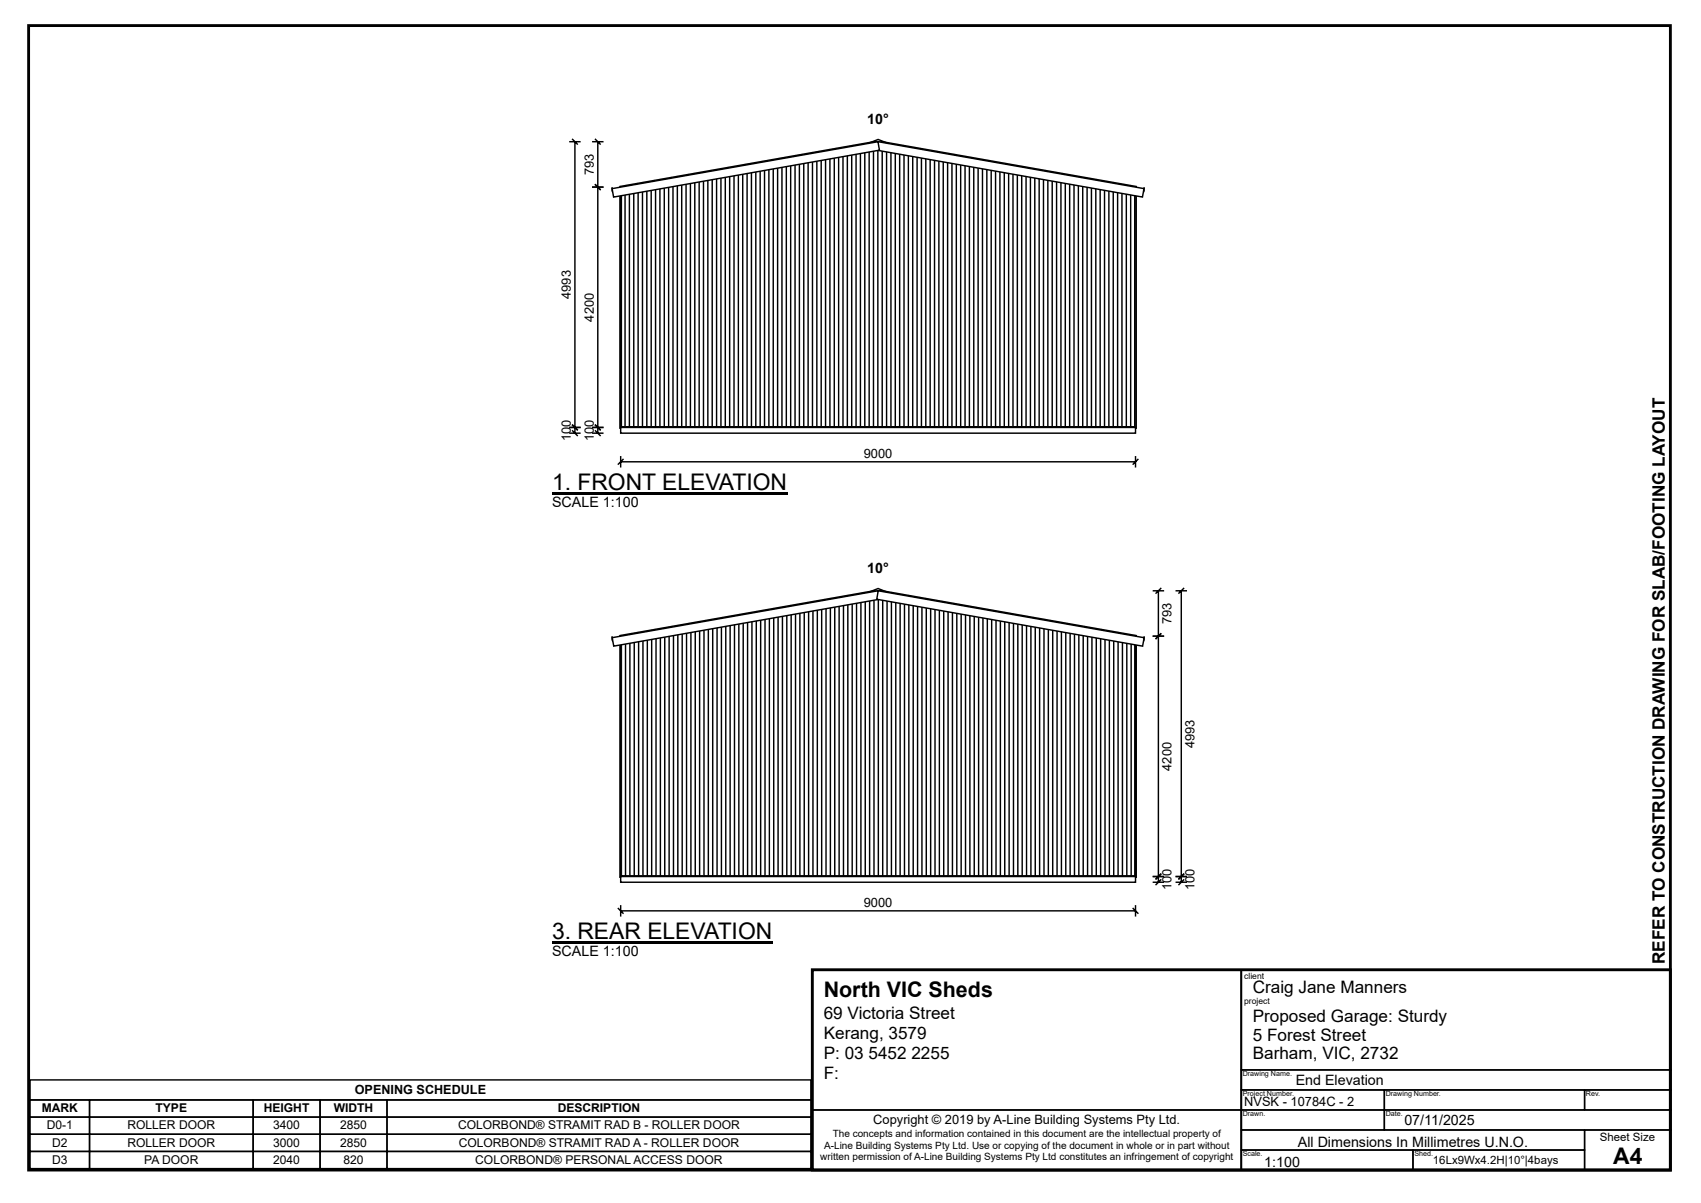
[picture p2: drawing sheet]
<svg xmlns="http://www.w3.org/2000/svg" width="297mm" height="210mm" viewBox="0 0 297 210" stroke-linecap="round" stroke-linejoin="round" font-family="sans-serif">
<path d="M5 4.5h287v200h-287zM142 169.5h150v35h-150z" fill="none" stroke="#000" stroke-width=".5"/>
<g fill="none" stroke="#000" stroke-width=".25">
<path d="M142 169.5h75v35h-75zM142 169.5h75v24.5h-75zM217 169.5h75v35h-75zM217 169.5h75v17.5h-75zM142 194h75v10.5h-75zM217 187h75v3.5h-75zM217 190.5h25v3.5h-25zM217 194h25v3.5h-25zM217 197.5h60v3.5h-60zM242 190.5h35v3.5h-35zM242 194h50v3.5h-50zM277 190.5h15v3.5h-15z"/>
<path d="M277 197.5h15v7h-15zM217 201h30v3.5h-30zM247 201h30v3.5h-30z"/>
</g>
<path d="M108.5 32.7l45-7.9 45 7.9v42h-90z" fill="#bdbfba"/>
<path d="M108.5 32.7l45-7.9 45 7.9v42h-90z" fill="none" stroke="#e6e6e6" stroke-width=".5"/>
<path d="M109.3 32.7h1.5v42h-1.5z" fill="#fff"/>
<path d="M109.3 32.7h1.5v42h-1.5zM109.3 32.7v42zM109.3 32.7h1.5zM110.8 32.7v42zM109.3 74.7h1.5z" fill="none" stroke="#e6e6e6" stroke-width=".25"/>
<path d="M109.3 32.7h1.5v42h-1.5z" fill="#fff"/>
<path d="M109.3 32.7h1.5v42h-1.5z" fill="none" stroke="#e6e6e6" stroke-width=".25"/>
<path d="M196.2 32.7h1.5v42h-1.5z" fill="#fff"/>
<path d="M196.2 32.7h1.5v42h-1.5zM196.2 32.7v42zM196.2 32.7h1.5zM197.7 32.7v42zM196.2 74.7h1.5z" fill="none" stroke="#e6e6e6" stroke-width=".25"/>
<path d="M196.2 32.7h1.5v42h-1.5z" fill="#fff"/>
<path d="M196.2 32.7h1.5v42h-1.5z" fill="none" stroke="#e6e6e6" stroke-width=".25"/>
<path d="M108.5 32.7h1.5v42h-1.5z" fill="#fff"/>
<path d="M108.5 32.7h1.5v42h-1.5zM108.5 32.7v42zM108.5 32.7h1.5zM110 32.7v42zM108.5 74.7h1.5z" fill="none" stroke="#e6e6e6" stroke-width=".25"/>
<path d="M108.5 32.7h1.5v42h-1.5z" fill="#fff"/>
<path d="M108.5 32.7h1.5v42h-1.5z" fill="none" stroke="#e6e6e6" stroke-width=".25"/>
<path d="M197 32.7h1.5v42h-1.5z" fill="#fff"/>
<path d="M197 32.7h1.5v42h-1.5zM197 32.7v42zM197 32.7h1.5zM198.5 32.7v42zM197 74.7h1.5z" fill="none" stroke="#e6e6e6" stroke-width=".25"/>
<path d="M197 32.7h1.5v42h-1.5z" fill="#fff"/>
<path d="M197 32.7h1.5v42h-1.5z" fill="none" stroke="#e6e6e6" stroke-width=".25"/>
<path d="M108.5 32.7h1.5v42h-1.5z" fill="#fff"/>
<path d="M108.5 32.7h1.5v42h-1.5zM108.5 32.7v42zM108.5 32.7h1.5zM110 32.7v42zM108.5 74.7h1.5z" fill="none" stroke="#e6e6e6" stroke-width=".25"/>
<path d="M108.5 32.7h1.5v42h-1.5z" fill="#fff"/>
<path d="M108.5 32.7h1.5v42h-1.5z" fill="none" stroke="#e6e6e6" stroke-width=".25"/>
<path d="M197 32.7h1.5v42h-1.5z" fill="#fff"/>
<path d="M197 32.7h1.5v42h-1.5zM197 32.7v42zM197 32.7h1.5zM198.5 32.7v42zM197 74.7h1.5z" fill="none" stroke="#e6e6e6" stroke-width=".25"/>
<path d="M197 32.7h1.5v42h-1.5z" fill="#fff"/>
<path d="M197 32.7h1.5v42h-1.5z" fill="none" stroke="#e6e6e6" stroke-width=".25"/>
<path d="M109.3 32.7h1.5v42h-1.5z" fill="#fff"/>
<path d="M109.3 32.7h1.5v42h-1.5zM109.3 32.7v42zM109.3 32.7h1.5zM110.8 32.7v42zM109.3 74.7h1.5z" fill="none" stroke="#e6e6e6" stroke-width=".25"/>
<path d="M109.3 32.7h1.5v42h-1.5z" fill="#fff"/>
<path d="M109.3 32.7h1.5v42h-1.5z" fill="none" stroke="#e6e6e6" stroke-width=".25"/>
<path d="M196.2 32.7h1.5v42h-1.5z" fill="#fff"/>
<path d="M196.2 32.7h1.5v42h-1.5zM196.2 32.7v42zM196.2 32.7h1.5zM197.7 32.7v42zM196.2 74.7h1.5z" fill="none" stroke="#e6e6e6" stroke-width=".25"/>
<path d="M196.2 32.7h1.5v42h-1.5z" fill="#fff"/>
<path d="M196.2 32.7h1.5v42h-1.5z" fill="none" stroke="#e6e6e6" stroke-width=".25"/>
<path d="M108.5 32.7l45-7.9 45 7.9v42h-90z" fill="#fff"/>
<path d="M108.5 32.7l45-7.9 45 7.9v42h-90z" fill="none" stroke="#e6e6e6" stroke-width=".5"/>
<path d="M108.5 32.7v42zM109.3 32.6v42.1zM110 32.4v42.3zM110.8 32.3v42.4zM111.5 32.2v42.5zM112.3 32v42.7zM113.1 31.9v42.8zM113.8 31.8v42.9zM114.6 31.6v43.1zM115.4 31.5v43.2zM116.1 31.4v43.3zM116.9 31.2v43.5zM117.6 31.1v43.6zM118.4 31v43.7zM119.2 30.8v43.9zM119.9 30.7v44zM120.7 30.5v44.2zM121.5 30.4v44.3zM122.2 30.3v44.4zM123 30.1v44.6zM123.7 30v44.7zM124.5 29.9v44.8zM125.3 29.7v45zM126 29.6v45.1zM126.8 29.5v45.2zM127.5 29.3v45.4zM128.3 29.2v45.5zM129.1 29.1v45.6zM129.8 28.9v45.8zM130.6 28.8v45.9zM131.4 28.7v46zM132.1 28.5v46.2zM132.9 28.4v46.3zM133.6 28.3v46.4zM134.4 28.1v46.6zM135.2 28v46.7zM135.9 27.9v46.8zM136.7 27.7v47zM137.5 27.6v47.1zM138.2 27.5v47.2zM139 27.3v47.4zM139.7 27.2v47.5zM140.5 27.1v47.6zM141.3 26.9v47.8zM142 26.8v47.9zM142.8 26.7v48zM143.6 26.5v48.2zM144.3 26.4v48.3zM145.1 26.2v48.5zM145.8 26.1v48.6zM146.6 26v48.7zM147.4 25.8v48.9zM148.1 25.7v49zM148.9 25.6v49.1zM149.6 25.4v49.3zM150.4 25.3v49.4zM151.2 25.2v49.5zM151.9 25v49.7zM152.7 24.9v49.8zM153.5 24.8v49.9zM154.2 24.9v49.8zM155 25v49.7zM155.7 25.2v49.5zM156.5 25.3v49.4zM157.3 25.4v49.3zM158 25.6v49.1zM158.8 25.7v49zM159.6 25.8v48.9zM160.3 26v48.7zM161.1 26.1v48.6zM161.8 26.2v48.5zM162.6 26.4v48.3zM163.4 26.5v48.2zM164.1 26.6v48.1zM164.9 26.8v47.9zM165.6 26.9v47.8zM166.4 27v47.7zM167.2 27.2v47.5zM167.9 27.3v47.4zM168.7 27.4v47.3zM169.5 27.6v47.1zM170.2 27.7v47zM171 27.8v46.9zM171.7 28v46.7zM172.5 28.1v46.6zM173.3 28.2v46.5zM174 28.4v46.3zM174.8 28.5v46.2zM175.6 28.7v46zM176.3 28.8v45.9zM177.1 28.9v45.8zM177.8 29.1v45.6zM178.6 29.2v45.5zM179.4 29.3v45.4zM180.1 29.5v45.2zM180.9 29.6v45.1zM181.7 29.7v45zM182.4 29.9v44.8zM183.2 30v44.7zM183.9 30.1v44.6zM184.7 30.3v44.4zM185.5 30.4v44.3zM186.2 30.5v44.2zM187 30.7v44zM187.7 30.8v43.9zM188.5 30.9v43.8zM189.3 31.1v43.6zM190 31.2v43.5zM190.8 31.3v43.4zM191.6 31.5v43.2zM192.3 31.6v43.1zM193.1 31.7v43zM193.8 31.9v42.8zM194.6 32v42.7zM195.4 32.1v42.6zM196.1 32.3v42.4zM196.9 32.4v42.3zM197.7 32.5v42.2zM198.4 32.7v42z" fill="#fff"/>
<g fill="none" stroke="#e6e6e6" stroke-width=".25">
<path d="M108.5 32.7v42M109.3 32.6v42.1M110 32.4v42.3M110.8 32.3v42.4M111.5 32.2v42.5M112.3 32v42.7M113.1 31.9v42.8M113.8 31.8v42.9M114.6 31.6v43.1M115.4 31.5v43.2M116.1 31.4v43.3M116.9 31.2v43.5"/>
<path d="M117.6 31.1v43.6M118.4 31v43.7M119.2 30.8v43.9M119.9 30.7v44M120.7 30.5v44.2M121.5 30.4v44.3M122.2 30.3v44.4M123 30.1v44.6M123.7 30v44.7M124.5 29.9v44.8M125.3 29.7v45M126 29.6v45.1"/>
<path d="M126.8 29.5v45.2M127.5 29.3v45.4M128.3 29.2v45.5M129.1 29.1v45.6M129.8 28.9v45.8M130.6 28.8v45.9M131.4 28.7v46M132.1 28.5v46.2M132.9 28.4v46.3M133.6 28.3v46.4M134.4 28.1v46.6M135.2 28v46.7"/>
<path d="M135.9 27.9v46.8M136.7 27.7v47M137.5 27.6v47.1M138.2 27.5v47.2M139 27.3v47.4M139.7 27.2v47.5M140.5 27.1v47.6M141.3 26.9v47.8M142 26.8v47.9M142.8 26.7v48M143.6 26.5v48.2M144.3 26.4v48.3"/>
<path d="M145.1 26.2v48.5M145.8 26.1v48.6M146.6 26v48.7M147.4 25.8v48.9M148.1 25.7v49M148.9 25.6v49.1M149.6 25.4v49.3M150.4 25.3v49.4M151.2 25.2v49.5M151.9 25v49.7M152.7 24.9v49.8M153.5 24.8v49.9"/>
<path d="M154.2 24.9v49.8M155 25v49.7M155.7 25.2v49.5M156.5 25.3v49.4M157.3 25.4v49.3M158 25.6v49.1M158.8 25.7v49M159.6 25.8v48.9M160.3 26v48.7M161.1 26.1v48.6M161.8 26.2v48.5M162.6 26.4v48.3"/>
<path d="M163.4 26.5v48.2M164.1 26.6v48.1M164.9 26.8v47.9M165.6 26.9v47.8M166.4 27v47.7M167.2 27.2v47.5M167.9 27.3v47.4M168.7 27.4v47.3M169.5 27.6v47.1M170.2 27.7v47M171 27.8v46.9M171.7 28v46.7"/>
<path d="M172.5 28.1v46.6M173.3 28.2v46.5M174 28.4v46.3M174.8 28.5v46.2M175.6 28.7v46M176.3 28.8v45.9M177.1 28.9v45.8M177.8 29.1v45.6M178.6 29.2v45.5M179.4 29.3v45.4M180.1 29.5v45.2M180.9 29.6v45.1"/>
<path d="M181.7 29.7v45M182.4 29.9v44.8M183.2 30v44.7M183.9 30.1v44.6M184.7 30.3v44.4M185.5 30.4v44.3M186.2 30.5v44.2M187 30.7v44M187.7 30.8v43.9M188.5 30.9v43.8M189.3 31.1v43.6M190 31.2v43.5"/>
<path d="M190.8 31.3v43.4M191.6 31.5v43.2M192.3 31.6v43.1M193.1 31.7v43M193.8 31.9v42.8M194.6 32v42.7M195.4 32.1v42.6M196.1 32.3v42.4M196.9 32.4v42.3M197.7 32.5v42.2M198.4 32.7v42"/>
</g>
<path d="M109.3 32.7h1.5v42h-1.5z" fill="#fff"/>
<path d="M109.3 32.7h1.5v42h-1.5zM109.3 32.7v42zM109.3 32.7h1.5zM110.8 32.7v42zM109.3 74.7h1.5z" fill="none" stroke="#000" stroke-width=".25"/>
<path d="M109.3 32.7h1.5v42h-1.5z" fill="#fff"/>
<path d="M109.3 32.7h1.5v42h-1.5z" fill="none" stroke="#000" stroke-width=".25"/>
<path d="M196.2 32.7h1.5v42h-1.5z" fill="#fff"/>
<path d="M196.2 32.7h1.5v42h-1.5zM196.2 32.7v42zM196.2 32.7h1.5zM197.7 32.7v42zM196.2 74.7h1.5z" fill="none" stroke="#000" stroke-width=".25"/>
<path d="M196.2 32.7h1.5v42h-1.5z" fill="#fff"/>
<path d="M196.2 32.7h1.5v42h-1.5z" fill="none" stroke="#000" stroke-width=".25"/>
<path d="M108.5 32.7l45-7.9 45 7.9v42h-90z" fill="#fff"/>
<path d="M108.5 32.7l45-7.9 45 7.9v42h-90z" fill="none" stroke="#000" stroke-width=".5"/>
<path d="M108.5 32.7v42zM109.3 32.6v42.1zM110 32.4v42.3zM110.8 32.3v42.4zM111.5 32.2v42.5zM112.3 32v42.7zM113.1 31.9v42.8zM113.8 31.8v42.9zM114.6 31.6v43.1zM115.4 31.5v43.2zM116.1 31.4v43.3zM116.9 31.2v43.5zM117.6 31.1v43.6zM118.4 31v43.7zM119.2 30.8v43.9zM119.9 30.7v44zM120.7 30.5v44.2zM121.5 30.4v44.3zM122.2 30.3v44.4zM123 30.1v44.6zM123.7 30v44.7zM124.5 29.9v44.8zM125.3 29.7v45zM126 29.6v45.1zM126.8 29.5v45.2zM127.5 29.3v45.4zM128.3 29.2v45.5zM129.1 29.1v45.6zM129.8 28.9v45.8zM130.6 28.8v45.9zM131.4 28.7v46zM132.1 28.5v46.2zM132.9 28.4v46.3zM133.6 28.3v46.4zM134.4 28.1v46.6zM135.2 28v46.7zM135.9 27.9v46.8zM136.7 27.7v47zM137.5 27.6v47.1zM138.2 27.5v47.2zM139 27.3v47.4zM139.7 27.2v47.5zM140.5 27.1v47.6zM141.3 26.9v47.8zM142 26.8v47.9zM142.8 26.7v48zM143.6 26.5v48.2zM144.3 26.4v48.3zM145.1 26.2v48.5zM145.8 26.1v48.6zM146.6 26v48.7zM147.4 25.8v48.9zM148.1 25.7v49zM148.9 25.6v49.1zM149.6 25.4v49.3zM150.4 25.3v49.4zM151.2 25.2v49.5zM151.9 25v49.7zM152.7 24.9v49.8zM153.5 24.8v49.9zM154.2 24.9v49.8zM155 25v49.7zM155.7 25.2v49.5zM156.5 25.3v49.4zM157.3 25.4v49.3zM158 25.6v49.1zM158.8 25.7v49zM159.6 25.8v48.9zM160.3 26v48.7zM161.1 26.1v48.6zM161.8 26.2v48.5zM162.6 26.4v48.3zM163.4 26.5v48.2zM164.1 26.6v48.1zM164.9 26.8v47.9zM165.6 26.9v47.8zM166.4 27v47.7zM167.2 27.2v47.5zM167.9 27.3v47.4zM168.7 27.4v47.3zM169.5 27.6v47.1zM170.2 27.7v47zM171 27.8v46.9zM171.7 28v46.7zM172.5 28.1v46.6zM173.3 28.2v46.5zM174 28.4v46.3zM174.8 28.5v46.2zM175.6 28.7v46zM176.3 28.8v45.9zM177.1 28.9v45.8zM177.8 29.1v45.6zM178.6 29.2v45.5zM179.4 29.3v45.4zM180.1 29.5v45.2zM180.9 29.6v45.1zM181.7 29.7v45zM182.4 29.9v44.8zM183.2 30v44.7zM183.9 30.1v44.6zM184.7 30.3v44.4zM185.5 30.4v44.3zM186.2 30.5v44.2zM187 30.7v44zM187.7 30.8v43.9zM188.5 30.9v43.8zM189.3 31.1v43.6zM190 31.2v43.5zM190.8 31.3v43.4zM191.6 31.5v43.2zM192.3 31.6v43.1zM193.1 31.7v43zM193.8 31.9v42.8zM194.6 32v42.7zM195.4 32.1v42.6zM196.1 32.3v42.4zM196.9 32.4v42.3zM197.7 32.5v42.2zM198.4 32.7v42z" fill="#fff"/>
<g fill="none" stroke="#000" stroke-width=".25">
<path d="M108.5 32.7v42M109.3 32.6v42.1M110 32.4v42.3M110.8 32.3v42.4M111.5 32.2v42.5M112.3 32v42.7M113.1 31.9v42.8M113.8 31.8v42.9M114.6 31.6v43.1M115.4 31.5v43.2M116.1 31.4v43.3M116.9 31.2v43.5"/>
<path d="M117.6 31.1v43.6M118.4 31v43.7M119.2 30.8v43.9M119.9 30.7v44M120.7 30.5v44.2M121.5 30.4v44.3M122.2 30.3v44.4M123 30.1v44.6M123.7 30v44.7M124.5 29.9v44.8M125.3 29.7v45M126 29.6v45.1"/>
<path d="M126.8 29.5v45.2M127.5 29.3v45.4M128.3 29.2v45.5M129.1 29.1v45.6M129.8 28.9v45.8M130.6 28.8v45.9M131.4 28.7v46M132.1 28.5v46.2M132.9 28.4v46.3M133.6 28.3v46.4M134.4 28.1v46.6M135.2 28v46.7"/>
<path d="M135.9 27.9v46.8M136.7 27.7v47M137.5 27.6v47.1M138.2 27.5v47.2M139 27.3v47.4M139.7 27.2v47.5M140.5 27.1v47.6M141.3 26.9v47.8M142 26.8v47.9M142.8 26.7v48M143.6 26.5v48.2M144.3 26.4v48.3"/>
<path d="M145.1 26.2v48.5M145.8 26.1v48.6M146.6 26v48.7M147.4 25.8v48.9M148.1 25.7v49M148.9 25.6v49.1M149.6 25.4v49.3M150.4 25.3v49.4M151.2 25.2v49.5M151.9 25v49.7M152.7 24.9v49.8M153.5 24.8v49.9"/>
<path d="M154.2 24.9v49.8M155 25v49.7M155.7 25.2v49.5M156.5 25.3v49.4M157.3 25.4v49.3M158 25.6v49.1M158.8 25.7v49M159.6 25.8v48.9M160.3 26v48.7M161.1 26.1v48.6M161.8 26.2v48.5M162.6 26.4v48.3"/>
<path d="M163.4 26.5v48.2M164.1 26.6v48.1M164.9 26.8v47.9M165.6 26.9v47.8M166.4 27v47.7M167.2 27.2v47.5M167.9 27.3v47.4M168.7 27.4v47.3M169.5 27.6v47.1M170.2 27.7v47M171 27.8v46.9M171.7 28v46.7"/>
<path d="M172.5 28.1v46.6M173.3 28.2v46.5M174 28.4v46.3M174.8 28.5v46.2M175.6 28.7v46M176.3 28.8v45.9M177.1 28.9v45.8M177.8 29.1v45.6M178.6 29.2v45.5M179.4 29.3v45.4M180.1 29.5v45.2M180.9 29.6v45.1"/>
<path d="M181.7 29.7v45M182.4 29.9v44.8M183.2 30v44.7M183.9 30.1v44.6M184.7 30.3v44.4M185.5 30.4v44.3M186.2 30.5v44.2M187 30.7v44M187.7 30.8v43.9M188.5 30.9v43.8M189.3 31.1v43.6M190 31.2v43.5"/>
<path d="M190.8 31.3v43.4M191.6 31.5v43.2M192.3 31.6v43.1M193.1 31.7v43M193.8 31.9v42.8M194.6 32v42.7M195.4 32.1v42.6M196.1 32.3v42.4M196.9 32.4v42.3M197.7 32.5v42.2M198.4 32.7v42"/>
</g>
<path d="M151.7 25.1l1.8-.7 1.8 .7-1.8-.3z" fill="#fff"/>
<path d="M153.5 24.8l-1.8 .3 1.8-.3 1.8 .3-1.8-.7-1.8 .7" fill="none" stroke="#000" stroke-width=".25"/>
<path d="M198.5 32.7h1.5l-.1 .8a1.08 1.08 0 0 1-1.3 0z" fill="#fff"/>
<path d="M198.5 32.7l.1 .8a1.08 1.08 0 0 0 1.3 0l.1-.8" fill="none" stroke="#000" stroke-width=".25"/>
<path d="M107 32.7h1.5l-.1 .8a1.08 1.08 0 0 1-1.3 0z" fill="#fff"/>
<path d="M107 32.7l.1 .8a1.08 1.08 0 0 0 1.3 0l.1-.8" fill="none" stroke="#000" stroke-width=".25"/>
<path d="M153.5 24.8l46.5 8.2-.3 1.4-46.5-8.2z" fill="#fff"/>
<path d="M153.5 24.8l46.5 8.2-.3 1.4-46.5-8.2z" fill="none" stroke="#000" stroke-width=".25"/>
<path d="M107 33l46.5-8.2 .2 1.4-46.4 8.2z" fill="#fff"/>
<path d="M107 33l46.5-8.2 .2 1.4-46.4 8.2z" fill="none" stroke="#000" stroke-width=".25"/>
<path d="M108.5 74.7h90v1h-90z" fill="#fff"/>
<path d="M108.5 74.7h90v1h-90z" fill="none" stroke="#000" stroke-width=".25"/>
<path d="M100.5 74.7v1zM99.5 75.7h2zM100 75.2l1 1zM99.5 74.7h2zM100 74.2l1 1z" fill="#fff"/>
<path d="M99.5 75.7h2M99.5 74.7h2M100 75.2l1 1M100 74.2l1 1M100.5 74.7v1" fill="none" stroke="#000" stroke-width=".25"/>
<path d="M104.5 74.7v1zM103.5 75.7h2zM104 75.2l1 1zM103.5 74.7h2zM104 74.2l1 1z" fill="#fff"/>
<path d="M103.5 75.7h2M103.5 74.7h2M104 75.2l1 1M104 74.2l1 1M104.5 74.7v1" fill="none" stroke="#000" stroke-width=".25"/>
<path d="M104.5 32.7v42zM103.5 74.7h2zM104 74.2l1 1zM103.5 32.7h2zM104 32.2l1 1z" fill="#fff"/>
<path d="M103.5 32.7h2M104 32.2l1 1M104.5 32.7v42M103.5 74.7h2M104 74.2l1 1" fill="none" stroke="#000" stroke-width=".25"/>
<path d="M100.5 24.8v49.9zM99.5 74.7h2zM100 74.2l1 1zM99.5 24.8h2zM100 24.3l1 1z" fill="#fff"/>
<path d="M99.5 24.8h2M100 24.3l1 1M100.5 24.8v49.9M99.5 74.7h2M100 74.2l1 1" fill="none" stroke="#000" stroke-width=".25"/>
<path d="M104.5 24.8v7.9zM103.5 32.7h2zM104 32.2l1 1zM103.5 24.8h2zM104 24.3l1 1z" fill="#fff"/>
<path d="M103.5 32.7h2M103.5 24.8h2M104 32.2l1 1M104 24.3l1 1M104.5 24.8v7.9" fill="none" stroke="#000" stroke-width=".25"/>
<path d="M108.5 80.7h90zM108.5 79.7v2zM108 81.2l1-1zM198.5 79.7v2zM198 81.2l1-1z" fill="#fff"/>
<path d="M108.5 79.7v2M198.5 79.7v2M108.5 80.7h90M109 80.2l-1 1M199 80.2l-1 1" fill="none" stroke="#000" stroke-width=".25"/>
<path d="M96.5 86.2h41.1" fill="none" stroke="#000" stroke-width=".4"/>
<path d="M108.5 111.2l45-8 45 8v42h-90z" fill="#bdbfba"/>
<path d="M108.5 111.2l45-8 45 8v42h-90z" fill="none" stroke="#e6e6e6" stroke-width=".5"/>
<path d="M196.2 111.2h1.5v42h-1.5z" fill="#fff"/>
<path d="M196.2 111.2h1.5v42h-1.5zM196.2 111.2h1.5zM196.2 111.2v42zM197.7 111.2v42zM196.2 153.2h1.5z" fill="none" stroke="#e6e6e6" stroke-width=".25"/>
<path d="M196.2 111.2h1.5v42h-1.5z" fill="#fff"/>
<path d="M196.2 111.2h1.5v42h-1.5z" fill="none" stroke="#e6e6e6" stroke-width=".25"/>
<path d="M109.3 111.2h1.5v42h-1.5z" fill="#fff"/>
<path d="M109.3 111.2h1.5v42h-1.5zM109.3 111.2h1.5zM109.3 111.2v42zM110.8 111.2v42zM109.3 153.2h1.5z" fill="none" stroke="#e6e6e6" stroke-width=".25"/>
<path d="M109.3 111.2h1.5v42h-1.5z" fill="#fff"/>
<path d="M109.3 111.2h1.5v42h-1.5z" fill="none" stroke="#e6e6e6" stroke-width=".25"/>
<path d="M108.5 111.2l45-8 45 8v42h-90z" fill="#bdbfba"/>
<path d="M108.5 111.2l45-8 45 8v42h-90z" fill="none" stroke="#e6e6e6" stroke-width=".5"/>
<path d="M196.2 111.2h1.5v42h-1.5z" fill="#fff"/>
<path d="M196.2 111.2h1.5v42h-1.5zM196.2 111.2h1.5zM196.2 111.2v42zM197.7 111.2v42zM196.2 153.2h1.5z" fill="none" stroke="#e6e6e6" stroke-width=".25"/>
<path d="M196.2 111.2h1.5v42h-1.5z" fill="#fff"/>
<path d="M196.2 111.2h1.5v42h-1.5z" fill="none" stroke="#e6e6e6" stroke-width=".25"/>
<path d="M109.3 111.2h1.5v42h-1.5z" fill="#fff"/>
<path d="M109.3 111.2h1.5v42h-1.5zM109.3 111.2h1.5zM109.3 111.2v42zM110.8 111.2v42zM109.3 153.2h1.5z" fill="none" stroke="#e6e6e6" stroke-width=".25"/>
<path d="M109.3 111.2h1.5v42h-1.5z" fill="#fff"/>
<path d="M109.3 111.2h1.5v42h-1.5z" fill="none" stroke="#e6e6e6" stroke-width=".25"/>
<path d="M197 111.2h1.5v42h-1.5z" fill="#fff"/>
<path d="M197 111.2h1.5v42h-1.5zM197 111.2h1.5zM197 111.2v42zM198.5 111.2v42zM197 153.2h1.5z" fill="none" stroke="#e6e6e6" stroke-width=".25"/>
<path d="M197 111.2h1.5v42h-1.5z" fill="#fff"/>
<path d="M197 111.2h1.5v42h-1.5z" fill="none" stroke="#e6e6e6" stroke-width=".25"/>
<path d="M108.5 111.2h1.5v42h-1.5z" fill="#fff"/>
<path d="M108.5 111.2h1.5v42h-1.5zM108.5 111.2h1.5zM108.5 111.2v42zM110 111.2v42zM108.5 153.2h1.5z" fill="none" stroke="#e6e6e6" stroke-width=".25"/>
<path d="M108.5 111.2h1.5v42h-1.5z" fill="#fff"/>
<path d="M108.5 111.2h1.5v42h-1.5z" fill="none" stroke="#e6e6e6" stroke-width=".25"/>
<path d="M197 111.2h1.5v42h-1.5z" fill="#fff"/>
<path d="M197 111.2h1.5v42h-1.5zM197 111.2h1.5zM197 111.2v42zM198.5 111.2v42zM197 153.2h1.5z" fill="none" stroke="#e6e6e6" stroke-width=".25"/>
<path d="M197 111.2h1.5v42h-1.5z" fill="#fff"/>
<path d="M197 111.2h1.5v42h-1.5z" fill="none" stroke="#e6e6e6" stroke-width=".25"/>
<path d="M108.5 111.2h1.5v42h-1.5z" fill="#fff"/>
<path d="M108.5 111.2h1.5v42h-1.5zM108.5 111.2h1.5zM108.5 111.2v42zM110 111.2v42zM108.5 153.2h1.5z" fill="none" stroke="#e6e6e6" stroke-width=".25"/>
<path d="M108.5 111.2h1.5v42h-1.5z" fill="#fff"/>
<path d="M108.5 111.2h1.5v42h-1.5z" fill="none" stroke="#e6e6e6" stroke-width=".25"/>
<path d="M196.2 111.2h1.5v42h-1.5z" fill="#fff"/>
<path d="M196.2 111.2h1.5v42h-1.5zM196.2 111.2h1.5zM196.2 111.2v42zM197.7 111.2v42zM196.2 153.2h1.5z" fill="none" stroke="#000" stroke-width=".25"/>
<path d="M196.2 111.2h1.5v42h-1.5z" fill="#fff"/>
<path d="M196.2 111.2h1.5v42h-1.5z" fill="none" stroke="#000" stroke-width=".25"/>
<path d="M109.3 111.2h1.5v42h-1.5z" fill="#fff"/>
<path d="M109.3 111.2h1.5v42h-1.5zM109.3 111.2h1.5zM109.3 111.2v42zM110.8 111.2v42zM109.3 153.2h1.5z" fill="none" stroke="#000" stroke-width=".25"/>
<path d="M109.3 111.2h1.5v42h-1.5z" fill="#fff"/>
<path d="M109.3 111.2h1.5v42h-1.5z" fill="none" stroke="#000" stroke-width=".25"/>
<path d="M108.5 111.2l45-8 45 8v42h-90z" fill="#fff"/>
<path d="M108.5 111.2l45-8 45 8v42h-90z" fill="none" stroke="#000" stroke-width=".5"/>
<path d="M198.5 111.2v42zM197.7 111v42.2zM197 110.9v42.3zM196.2 110.8v42.4zM195.5 110.6v42.6zM194.7 110.5v42.7zM193.9 110.4v42.8zM193.2 110.2v43zM192.4 110.1v43.1zM191.6 110v43.2zM190.9 109.8v43.4zM190.1 109.7v43.5zM189.4 109.6v43.6zM188.6 109.4v43.8zM187.8 109.3v43.9zM187.1 109.2v44zM186.3 109v44.2zM185.5 108.9v44.3zM184.8 108.8v44.4zM184 108.6v44.6zM183.3 108.5v44.7zM182.5 108.4v44.8zM181.7 108.2v45zM181 108.1v45.1zM180.2 108v45.2zM179.4 107.8v45.4zM178.7 107.7v45.5zM177.9 107.5v45.7zM177.2 107.4v45.8zM176.4 107.3v45.9zM175.6 107.1v46.1zM174.9 107v46.2zM174.1 106.9v46.3zM173.4 106.7v46.5zM172.6 106.6v46.6zM171.8 106.5v46.7zM171.1 106.3v46.9zM170.3 106.2v47zM169.5 106.1v47.1zM168.8 105.9v47.3zM168 105.8v47.4zM167.3 105.7v47.5zM166.5 105.5v47.7zM165.7 105.4v47.8zM165 105.3v47.9zM164.2 105.1v48.1zM163.4 105v48.2zM162.7 104.9v48.3zM161.9 104.7v48.5zM161.2 104.6v48.6zM160.4 104.5v48.7zM159.6 104.3v48.9zM158.9 104.2v49zM158.1 104.1v49.1zM157.4 103.9v49.3zM156.6 103.8v49.4zM155.8 103.7v49.5zM155.1 103.5v49.7zM154.3 103.4v49.8zM153.5 103.2v50zM152.8 103.4v49.8zM152 103.5v49.7zM151.3 103.6v49.6zM150.5 103.8v49.4zM149.7 103.9v49.3zM149 104v49.2zM148.2 104.2v49zM147.4 104.3v48.9zM146.7 104.4v48.8zM145.9 104.6v48.6zM145.2 104.7v48.5zM144.4 104.8v48.4zM143.6 105v48.2zM142.9 105.1v48.1zM142.1 105.2v48zM141.3 105.4v47.8zM140.6 105.5v47.7zM139.8 105.7v47.5zM139.1 105.8v47.4zM138.3 105.9v47.3zM137.5 106.1v47.1zM136.8 106.2v47zM136 106.3v46.9zM135.3 106.5v46.7zM134.5 106.6v46.6zM133.7 106.7v46.5zM133 106.9v46.3zM132.2 107v46.2zM131.4 107.1v46.1zM130.7 107.3v45.9zM129.9 107.4v45.8zM129.2 107.5v45.7zM128.4 107.7v45.5zM127.6 107.8v45.4zM126.9 107.9v45.3zM126.1 108.1v45.1zM125.3 108.2v45zM124.6 108.3v44.9zM123.8 108.5v44.7zM123.1 108.6v44.6zM122.3 108.7v44.5zM121.5 108.9v44.3zM120.8 109v44.2zM120 109.1v44.1zM119.3 109.3v43.9zM118.5 109.4v43.8zM117.7 109.5v43.7zM117 109.7v43.5zM116.2 109.8v43.4zM115.4 110v43.2zM114.7 110.1v43.1zM113.9 110.2v43zM113.2 110.4v42.8zM112.4 110.5v42.7zM111.6 110.6v42.6zM110.9 110.8v42.4zM110.1 110.9v42.3zM109.3 111v42.2zM108.6 111.2v42z" fill="#fff"/>
<g fill="none" stroke="#000" stroke-width=".25">
<path d="M108.6 111.2v42M109.3 111v42.2M110.1 110.9v42.3M110.9 110.8v42.4M111.6 110.6v42.6M112.4 110.5v42.7M113.2 110.4v42.8M113.9 110.2v43M114.7 110.1v43.1M115.4 110v43.2M116.2 109.8v43.4M117 109.7v43.5"/>
<path d="M117.7 109.5v43.7M118.5 109.4v43.8M119.3 109.3v43.9M120 109.1v44.1M120.8 109v44.2M121.5 108.9v44.3M122.3 108.7v44.5M123.1 108.6v44.6M123.8 108.5v44.7M124.6 108.3v44.9M125.3 108.2v45M126.1 108.1v45.1"/>
<path d="M126.9 107.9v45.3M127.6 107.8v45.4M128.4 107.7v45.5M129.2 107.5v45.7M129.9 107.4v45.8M130.7 107.3v45.9M131.4 107.1v46.1M132.2 107v46.2M133 106.9v46.3M133.7 106.7v46.5M134.5 106.6v46.6M135.3 106.5v46.7"/>
<path d="M136 106.3v46.9M136.8 106.2v47M137.5 106.1v47.1M138.3 105.9v47.3M139.1 105.8v47.4M139.8 105.7v47.5M140.6 105.5v47.7M141.3 105.4v47.8M142.1 105.2v48M142.9 105.1v48.1M143.6 105v48.2M144.4 104.8v48.4"/>
<path d="M145.2 104.7v48.5M145.9 104.6v48.6M146.7 104.4v48.8M147.4 104.3v48.9M148.2 104.2v49M149 104v49.2M149.7 103.9v49.3M150.5 103.8v49.4M151.3 103.6v49.6M152 103.5v49.7M152.8 103.4v49.8M153.5 103.2v50"/>
<path d="M154.3 103.4v49.8M155.1 103.5v49.7M155.8 103.7v49.5M156.6 103.8v49.4M157.4 103.9v49.3M158.1 104.1v49.1M158.9 104.2v49M159.6 104.3v48.9M160.4 104.5v48.7M161.2 104.6v48.6M161.9 104.7v48.5M162.7 104.9v48.3"/>
<path d="M163.4 105v48.2M164.2 105.1v48.1M165 105.3v47.9M165.7 105.4v47.8M166.5 105.5v47.7M167.3 105.7v47.5M168 105.8v47.4M168.8 105.9v47.3M169.5 106.1v47.1M170.3 106.2v47M171.1 106.3v46.9M171.8 106.5v46.7"/>
<path d="M172.6 106.6v46.6M173.4 106.7v46.5M174.1 106.9v46.3M174.9 107v46.2M175.6 107.1v46.1M176.4 107.3v45.9M177.2 107.4v45.8M177.9 107.5v45.7M178.7 107.7v45.5M179.4 107.8v45.4M180.2 108v45.2M181 108.1v45.1"/>
<path d="M181.7 108.2v45M182.5 108.4v44.8M183.3 108.5v44.7M184 108.6v44.6M184.8 108.8v44.4M185.5 108.9v44.3M186.3 109v44.2M187.1 109.2v44M187.8 109.3v43.9M188.6 109.4v43.8M189.4 109.6v43.6M190.1 109.7v43.5"/>
<path d="M190.9 109.8v43.4M191.6 110v43.2M192.4 110.1v43.1M193.2 110.2v43M193.9 110.4v42.8M194.7 110.5v42.7M195.5 110.6v42.6M196.2 110.8v42.4M197 110.9v42.3M197.7 111v42.2M198.5 111.2v42"/>
</g>
<path d="M151.7 103.6l1.8-.8 1.8 .8-1.8-.4 1.7 .3-1.7-.3z" fill="#fff"/>
<path d="M153.5 103.2l1.7 .3-1.7-.3-1.8 .4 1.8-.8 1.7 .7" fill="none" stroke="#000" stroke-width=".25"/>
<path d="M107 111.2h1.5l-.1 .8a1.08 1.08 0 0 1-1.3 0z" fill="#fff"/>
<path d="M107 111.2l.1 .8a1.08 1.08 0 0 0 1.3 0l.1-.8" fill="none" stroke="#000" stroke-width=".25"/>
<path d="M198.5 111.2h1.5l-.1 .8a1.08 1.08 0 0 1-1.3 0z" fill="#fff"/>
<path d="M198.5 111.2l.1 .8a1.08 1.08 0 0 0 1.3 0l.1-.8" fill="none" stroke="#000" stroke-width=".25"/>
<path d="M107 111.4l46.5-8.2 .3 1.5-46.5 8.2z" fill="#fff"/>
<path d="M107 111.4l46.5-8.2 .3 1.5-46.5 8.2z" fill="none" stroke="#000" stroke-width=".25"/>
<path d="M153.5 103.2l46.5 8.2-.3 1.5-46.4-8.2z" fill="#fff"/>
<path d="M153.5 103.2l46.5 8.2-.3 1.5-46.4-8.2z" fill="none" stroke="#000" stroke-width=".25"/>
<path d="M108.5 153.2h90v1h-90z" fill="#fff"/>
<path d="M108.5 153.2h90v1h-90z" fill="none" stroke="#000" stroke-width=".25"/>
<path d="M206.5 153.2v1zM205.5 154.2h2zM206 154.7l1-1zM205.5 153.2h2zM207 152.7l-1 1z" fill="#fff"/>
<path d="M205.5 154.2h2M205.5 153.2h2M206.5 153.2v1M207 153.7l-1 1M207 152.7l-1 1" fill="none" stroke="#000" stroke-width=".25"/>
<path d="M202.5 153.2v1zM201.5 154.2h2zM202 154.7l1-1zM201.5 153.2h2zM203 152.7l-1 1z" fill="#fff"/>
<path d="M201.5 154.2h2M201.5 153.2h2M202.5 153.2v1M203 153.7l-1 1M203 152.7l-1 1" fill="none" stroke="#000" stroke-width=".25"/>
<path d="M202.5 111.2v42zM201.5 153.2h2zM203 152.7l-1 1zM201.5 111.2h2zM202 111.7l1-1z" fill="#fff"/>
<path d="M201.5 111.2h2M202.5 111.2v42M203 110.7l-1 1M201.5 153.2h2M203 152.7l-1 1" fill="none" stroke="#000" stroke-width=".25"/>
<path d="M206.5 103.2v50zM205.5 153.2h2zM207 152.7l-1 1zM205.5 103.2h2zM206 103.7l1-1z" fill="#fff"/>
<path d="M205.5 103.2h2M206.5 103.2v50M207 102.7l-1 1M205.5 153.2h2M207 152.7l-1 1" fill="none" stroke="#000" stroke-width=".25"/>
<path d="M202.5 103.2v8zM201.5 111.2h2zM202 111.7l1-1zM201.5 103.2h2zM202 103.7l1-1z" fill="#fff"/>
<path d="M201.5 111.2h2M201.5 103.2h2M202.5 103.2v8M203 110.7l-1 1M203 102.7l-1 1" fill="none" stroke="#000" stroke-width=".25"/>
<path d="M108.5 159.2h90zM198.5 158.2v2zM198 158.7l1 1zM108.5 158.2v2zM108 158.7l1 1z" fill="#fff"/>
<g fill="none" stroke="#000" stroke-width=".25">
<path d="M108 158.7l1 1M108.5 159.2h90M108.5 158.2v2M198 158.7l1 1M198.5 158.2v2M5.3 188.7h136.4v3.5h-136.4zM5.3 192.2h10.4v3h-10.4zM5.3 195.2h10.4v3h-10.4zM5.3 198.2h10.4v3h-10.4zM15.7 192.2h28.6v3h-28.6zM15.7 195.2h28.6v3h-28.6zM15.7 198.2h28.6v3h-28.6z"/>
<path d="M44.3 192.2h11.7v3h-11.7zM44.3 195.2h11.7v3h-11.7zM44.3 198.2h11.7v3h-11.7zM56 192.2h11.7v3h-11.7zM56 195.2h11.7v3h-11.7zM56 198.2h11.7v3h-11.7zM67.7 192.2h74v3h-74zM67.7 195.2h74v3h-74zM67.7 198.2h74v3h-74zM5.3 201.2h10.4v3h-10.4zM15.7 201.2h28.6v3h-28.6zM44.3 201.2h11.7v3h-11.7z"/>
<path d="M56 201.2h11.7v3h-11.7zM67.7 201.2h74v3h-74z"/>
</g>
<path d="M96.5 164.6h38.5" fill="none" stroke="#000" stroke-width=".4"/>
<g font-size="4">
<text x="96.5" y="85.7">1. FRONT ELEVATION</text>
<text x="96.5" y="164.2">3. REAR ELEVATION</text>
<text x="282" y="203.4">A4</text>
</g>
<text font-size="3.7" x="144" y="174.2">North VIC Sheds</text>
<g font-size="3">
<text x="219" y="173.6">Craig Jane Manners</text>
<text x="291" y="168.5" transform="rotate(-90 291 168.5)">REFER TO CONSTRUCTION DRAWING FOR SLAB/FOOTING LAYOUT</text>
<text x="144" y="178.1">69 Victoria Street</text>
<text x="219" y="178.6">Proposed Garage: Sturdy</text>
<text x="144" y="181.6">Kerang, 3579</text>
<text x="144" y="185.1">P: 03</text>
<text x="151.8" y="185.1">5452</text>
<text x="159.3" y="185.1">2255</text>
<text x="219" y="181.8">5 Forest Street</text>
<text x="219" y="185.1">Barham, VIC, 2732</text>
<text x="144" y="188.6">F:</text>
</g>
<g font-size="2.5">
<text x="151.6" y="21.7">10°</text>
<text x="96.5" y="88.6">SCALE 1:100</text>
<text x="151.6" y="100.2">10°</text>
<text x="96.5" y="167.1">SCALE 1:100</text>
<text x="226.5" y="189.6">End Elevation</text>
<text x="245.5" y="196.6">07/11/2025</text>
<text x="221" y="203.9">1:100</text>
<text x="226.9" y="200.4">All Dimensions In Millimetres U.N.O.</text>
</g>
<g font-size="2.2">
<text x="103.8" y="30.6" transform="rotate(-90 103.8 30.6)">793</text>
<text x="99.8" y="52.2" transform="rotate(-90 99.8 52.2)">4993</text>
<text x="103.8" y="56.2" transform="rotate(-90 103.8 56.2)">4200</text>
<text x="99.8" y="77.1" transform="rotate(-90 99.8 77.1)">100</text>
<text x="103.8" y="77.1" transform="rotate(-90 103.8 77.1)">100</text>
<text x="151" y="80">9000</text>
<text x="204.8" y="109.1" transform="rotate(-90 204.8 109.1)">793</text>
<text x="208.8" y="130.7" transform="rotate(-90 208.8 130.7)">4993</text>
<text x="204.8" y="134.7" transform="rotate(-90 204.8 134.7)">4200</text>
<text x="204.8" y="155.6" transform="rotate(-90 204.8 155.6)">100</text>
<text x="208.8" y="155.6" transform="rotate(-90 208.8 155.6)">100</text>
<text x="151" y="158.5">9000</text>
<text x="62" y="191.3">OPENING SCHEDULE</text>
<text x="152.7" y="196.4">Copyright © 2019 by A-Line Building Systems Pty Ltd.</text>
<text x="217.5" y="193.3">NVSK - 10784C - 2</text>
</g>
<g font-size="2.1">
<text x="7.3" y="194.4">MARK</text>
<text x="8.2" y="197.4">D0-1</text>
<text x="22.3" y="197.4">ROLLER DOOR</text>
<text x="27.2" y="194.4">TYPE</text>
<text x="46.1" y="194.4">HEIGHT</text>
<text x="47.8" y="197.4">3400</text>
<text x="58.3" y="194.4">WIDTH</text>
<text x="59.5" y="197.4">2850</text>
<text x="80.1" y="197.4">COLORBOND® STRAMIT RAD B - ROLLER DOOR</text>
<text x="97.5" y="194.4">DESCRIPTION</text>
<text x="9.1" y="200.4">D2</text>
<text x="9.1" y="203.4">D3</text>
<text x="22.3" y="200.4">ROLLER DOOR</text>
<text x="25.2" y="203.4">PA DOOR</text>
<text x="47.8" y="200.4">3000</text>
<text x="47.8" y="203.4">2040</text>
<text x="59.5" y="200.4">2850</text>
<text x="60" y="203.4">820</text>
<text x="80.2" y="200.4">COLORBOND® STRAMIT RAD A - ROLLER DOOR</text>
<text x="83.1" y="203.4">COLORBOND® PERSONAL ACCESS DOOR</text>
</g>
<g font-size="2">
<text x="250.5" y="203.4">16Lx9Wx4.2H|10°|4bays</text>
<text x="279.7" y="199.4">Sheet Size</text>
</g>
<g font-size="1.7">
<text x="143.4" y="202.7">written permission of A-Line Building Systems Pty Ltd constitutes an infringement of copyright</text>
<text x="144.1" y="200.7">A-Line Building Systems Pty Ltd. Use or copying of the document in whole or in part without</text>
<text x="145.6" y="198.7">The concepts and information contained in this document are the intellectual property of</text>
</g>
<g font-size="1.5">
<text x="217.5" y="171">client</text>
<text x="217.5" y="175.5">project</text>
</g>
<g font-size="1.2">
<text x="217.2" y="188.1">Drawing Name.</text>
<text x="217.2" y="191.6">Project Number.</text>
<text x="242.2" y="191.6">Drawing Number.</text>
<text x="277.2" y="191.6">Rev.</text>
<text x="217.2" y="195.1">Drawn.</text>
<text x="242.2" y="195.1">Date.</text>
<text x="217.2" y="202.1">Scale.</text>
<text x="247.2" y="202.1">Shed.</text>
</g>
</svg>
